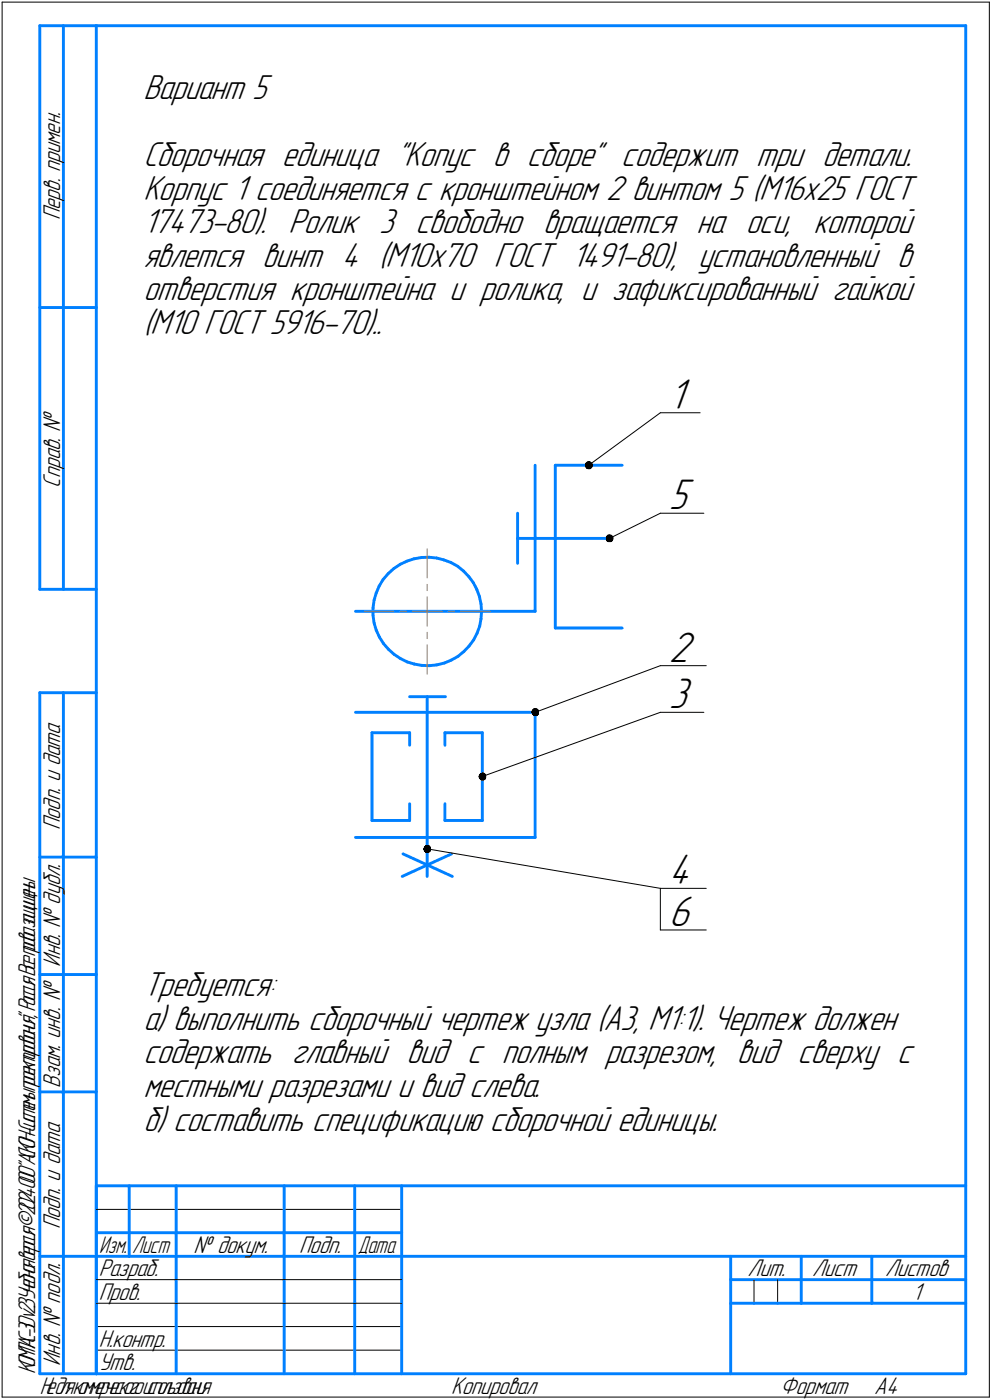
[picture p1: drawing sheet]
<svg xmlns="http://www.w3.org/2000/svg" width="211mm" height="298mm" viewBox="0 0 211 298" stroke-linecap="round" stroke-linejoin="round" font-family="sans-serif">
<g fill="none" stroke="#000" stroke-width=".21">
<path d="M.5 .5h210zM.5 .5v297zM210.5 .5v297zM125.3 99.1l15.2-11.2zM140.5 87.9h8.5zM129.7 114.6l10.8-5.3zM140.5 109.3h9.2zM113.8 151.7l26.7-10zM140.5 141.7h9.8zM140.5 151.7h9.2zM102.6 165.3l37.9-13.6zM90.9 180.7l49.6 8.4z"/>
<path d="M140.5 189.1v8.9zM140.5 189.1h9.8zM140.5 198h9.8zM20.5 257.5h65zM20.5 272.5h17zM20.5 277.5h17zM37.5 272.5h23zM37.5 277.5h23zM60.5 272.5h15zM60.5 277.5h15zM75.5 272.5h10zM75.5 277.5h10z"/>
<path d="M160.4 272.5v5zM165.4 272.5v5zM.5 297.5h210zM20.5 282.4h65zM20.5 287.5h65z"/>
</g>
<g fill="none" stroke="#0080ff" stroke-width=".62">
<path d="M8.5 5.5v120zM8.5 5.5h12zM13.5 5.5v120zM20.5 5.5h185zM20.5 5.5v287zM205.5 5.5v287zM8.5 65.5h12zM113.8 99.1v31.1zM118.1 99.1h14.3zM118.1 99.1v34.6zM86.5 119.5l1.6-.5zM88.1 119l1.6-.3z"/>
<path d="M89.7 118.7l1.6-.1zM91.3 118.6l1.6 .2zM92.9 118.8l1.5 .4zM94.4 119.2l1.6 .6zM96 119.8l1.4 .8zM110.1 114.6h19.6zM110.1 109.3v5.3zM110.1 114.6v5.3zM8.5 125.5h12zM75.6 130.2h38.2zM79.4 129.4v1.6zM79.4 131l.2 1.6z"/>
<path d="M79.6 127.8l-.2 1.6zM79.6 132.6l.4 1.6zM80 126.3l-.4 1.5zM80 134.2l.7 1.4zM80.7 124.8l-.7 1.5zM80.7 135.6l.9 1.4zM81.5 123.4l-.8 1.4zM81.6 137l1 1.2zM82.6 122.1l1.2-1zM82.6 122.1l-1.1 1.3zM82.6 138.2l1.2 1.1zM83.8 121.1l1.3-.9z"/>
<path d="M83.8 139.3l1.4 .9zM85.1 120.2l1.4-.7zM97.4 120.6l1.2 1zM97.4 139.8l1.3-1.1zM98.6 121.6l1.1 1.2zM99.7 122.8l1 1.3zM99.8 137.6l-1.1 1.1zM100.7 124.1l.7 1.4zM100.8 136.3l-1 1.3zM101.4 125.5l.6 1.5zM101.5 134.8l-.7 1.5zM102 127l.3 1.6z"/>
<path d="M102.1 133.3l-.6 1.5zM102.3 128.6l.1 1.6zM102.3 131.7l-.2 1.6zM102.4 130.2l-.1 1.5zM118.1 133.7h14.3zM8.5 147.5v145zM8.5 147.5h12zM13.5 147.5v145zM75.6 151.7h38.2zM79.1 156h8.1zM79.1 156v18.7zM85.2 140.2l1.4 .7z"/>
<path d="M86.6 140.9l1.6 .5zM87.2 148.3h7.6zM87.2 156v2.7zM88.2 141.4l1.5 .3zM89.7 141.7h1.7zM90.9 148.3v38.3zM91.4 141.7l1.6-.1zM93 141.6l1.5-.4zM94.5 141.2l1.5-.7zM94.7 156v2.7zM94.7 156h7.9zM96 140.5l1.4-.7z"/>
<path d="M102.6 156v18.7zM113.8 151.7v26.6zM75.6 178.3h38.2zM79.1 174.7h8.1zM87.2 171.1v3.6zM94.7 174.7h7.9zM94.7 171.1v3.6zM8.5 182.5h12zM85.6 186.6l10.5-4.8zM85.7 181.8l10.5 4.8zM8.5 207.5h12zM8.5 232.5h12z"/>
<path d="M20.5 252.5h185zM20.5 252.5v40zM27.5 252.5v15zM37.5 252.5v25zM60.5 252.5v25zM75.5 252.5v25zM85.5 252.5v40zM8.5 267.5h12zM20.5 262.5h7zM20.5 267.5h7zM27.5 262.5h10zM27.5 267.5h10z"/>
<path d="M37.5 277.5v15zM37.5 262.5h23zM37.5 267.5h23zM60.5 277.5v15zM60.5 262.5h15zM60.5 267.5h15zM75.5 277.5v15zM75.5 262.5h10zM75.5 267.5h10zM85.5 267.5h120zM155.4 267.5v25zM155.4 272.5h15.1z"/>
<path d="M155.4 277.5h5zM160.4 277.5h5zM165.4 277.5h5.1zM170.5 267.5v10zM170.5 272.5h35zM170.5 277.5h15zM185.5 267.5v10zM185.5 277.5h20zM8.5 292.5h12zM20.5 292.5h185z"/>
</g>
<path d="M90.9 116.8v6.2zM77.6 130.2h6.2zM85.1 130.2h1.4zM87.8 130.2h3.1zM90.9 130.2h3.1zM90.9 137.3v6.2zM90.9 134.6v1.4zM90.9 130.2v3.1zM90.9 124.4v1.4zM90.9 127.1v3.1zM95.3 130.2h1.4zM98 130.2h6.3z" fill="none" stroke="#ff8000" stroke-width=".21"/>
<g fill="#fff" stroke="#fff" stroke-width=".21">
<path d="M142.2 80h5zM142.2 80.1h5zM142.2 80.2h5zM142.2 80.2h5zM142.2 80.3h5zM142.2 80.3h5zM142.2 80.4h5zM142.2 80.4h5zM142.2 80.5h5zM142.2 80.5h5zM142.2 80.6h5zM142.2 80.7h5zM142.2 80.7h5zM142.2 80.8h5zM142.2 80.8h5zM142.2 80.9h5zM142.2 80.9h5zM142.2 81h5zM142.2 81.1h5zM142.2 81.1h5zM142.2 81.2h5zM142.2 81.2h5zM142.2 81.3h5zM142.2 81.3h5zM142.2 81.4h5zM142.2 81.4h5zM142.2 81.5h5zM142.2 81.6h5zM142.2 81.6h5zM142.2 81.7h5zM142.2 81.7h5zM142.2 81.8h5zM142.2 81.8h5zM142.2 81.9h5zM142.2 82h5zM142.2 82h5zM142.2 82.1h5zM142.2 82.1h5zM142.2 82.2h5zM142.2 82.2h5zM142.2 82.3h5zM142.2 82.4h5zM142.2 82.4h5zM142.2 82.5h5zM142.2 82.5h5zM142.2 82.6h5zM142.2 82.6h5zM142.2 82.7h5zM142.2 82.7h5zM142.2 82.8h5zM142.2 82.9h5zM142.2 82.9h5zM142.2 83h5zM142.2 83h5zM142.2 83.1h5zM142.2 83.1h5zM142.2 83.2h5zM142.2 83.3h5zM142.2 83.3h5zM142.2 83.4h5zM142.2 83.4h5zM142.2 83.5h5zM142.2 83.5h5zM142.2 83.6h5zM142.2 83.7h5zM142.2 83.7h5zM142.2 83.8h5zM142.2 83.8h5zM142.2 83.9h5zM142.2 83.9h5zM142.2 84h5zM142.2 84h5zM142.2 84.1h5zM142.2 84.2h5zM142.2 84.2h5zM142.2 84.3h5zM142.2 84.3h5zM142.2 84.4h5zM142.2 84.4h5zM142.2 84.5h5zM142.2 84.6h5zM142.2 84.6h5zM142.2 84.7h5zM142.2 84.7h5zM142.2 84.8h5zM142.2 84.8h5zM142.2 84.9h5zM142.2 84.9h5zM142.2 85h5zM142.2 85.1h5zM142.2 85.1h5zM142.2 85.2h5zM142.2 85.2h5zM142.2 85.3h5zM142.2 85.3h5zM142.2 85.4h5zM142.2 85.5h5zM142.2 85.5h5zM142.2 85.6h5zM142.2 85.6h5zM142.2 85.7h5zM142.2 85.7h5zM142.2 85.8h5zM142.2 85.9h5zM142.2 85.9h5zM142.2 86h5zM142.2 86h5zM142.2 86.1h5zM142.2 86.1h5zM142.2 86.2h5zM142.2 86.2h5zM142.2 86.3h5zM142.2 86.4h5zM142.2 86.4h5zM142.2 86.5h5zM142.2 86.5h5zM142.2 86.6h5zM142.2 86.6h5zM142.2 86.7h5zM142.2 86.8h5zM142.2 86.8h5zM142.2 86.9h5zM142.2 86.9h5zM142.2 87h5zM142.2 87h5zM142.2 87.1h5zM142.2 87.2h5zM142.2 87.2h5zM142.2 87.3h5zM142.2 87.3h5zM142.2 87.4h5zM142.2 87.4h5zM142.2 87.5h5zM142.2 87.5h5zM142.2 87.6h5zM142.2 87.7h5zM142.2 87.7h5zM142.2 87.8h5zM142.2 87.8h5zM142.2 87.9h5zM142.2 87.9h5zM142.2 88h5zM142.2 88.1h5zM142.2 88.1h5zM142.2 88.2h5zM142.2 88.2h5zM142.2 88.3h5zM142.2 88.3h5zM142.2 88.4h5zM142.2 88.4h5zM142.2 88.5h5zM142.2 88.6h5zM142.2 88.6h5zM142.2 88.7h5zM142.2 88.7h5zM142.2 88.8h5zM142.2 88.8h5z"/>
<path d="M142.2 133.9h6.2zM142.2 133.9h6.2zM142.2 134h6.2zM142.2 134.1h6.2zM142.2 134.1h6.2zM142.2 134.2h6.2zM142.2 134.2h6.2zM142.2 134.3h6.2zM142.2 134.3h6.2zM142.2 134.4h6.2zM142.2 134.5h6.2zM142.2 134.5h6.2zM142.2 134.6h6.2zM142.2 134.6h6.2zM142.2 134.7h6.2zM142.2 134.7h6.2zM142.2 134.8h6.2zM142.2 134.8h6.2zM142.2 134.9h6.2zM142.2 135h6.2zM142.2 135h6.2zM142.2 135.1h6.2zM142.2 135.1h6.2zM142.2 135.2h6.2zM142.2 135.2h6.2zM142.2 135.3h6.2zM142.2 135.4h6.2zM142.2 135.4h6.2zM142.2 135.5h6.2zM142.2 135.5h6.2zM142.2 135.6h6.2zM142.2 135.6h6.2zM142.2 135.7h6.2zM142.2 135.7h6.2zM142.2 135.8h6.2zM142.2 135.9h6.2zM142.2 135.9h6.2zM142.2 136h6.2zM142.2 136h6.2zM142.2 136.1h6.2zM142.2 136.1h6.2zM142.2 136.2h6.2zM142.2 136.3h6.2zM142.2 136.3h6.2zM142.2 136.4h6.2zM142.2 136.4h6.2zM142.2 136.5h6.2zM142.2 136.5h6.2zM142.2 136.6h6.2zM142.2 136.7h6.2zM142.2 136.7h6.2zM142.2 136.8h6.2zM142.2 136.8h6.2zM142.2 136.9h6.2zM142.2 136.9h6.2zM142.2 137h6.2zM142.2 137h6.2zM142.2 137.1h6.2zM142.2 137.2h6.2zM142.2 137.2h6.2zM142.2 137.3h6.2zM142.2 137.3h6.2zM142.2 137.4h6.2zM142.2 137.4h6.2zM142.2 137.5h6.2zM142.2 137.6h6.2zM142.2 137.6h6.2zM142.2 137.7h6.2zM142.2 137.7h6.2zM142.2 137.8h6.2zM142.2 137.8h6.2zM142.2 137.9h6.2zM142.2 138h6.2zM142.2 138h6.2zM142.2 138.1h6.2zM142.2 138.1h6.2zM142.2 138.2h6.2zM142.2 138.2h6.2zM142.2 138.3h6.2zM142.2 138.3h6.2zM142.2 138.4h6.2zM142.2 138.5h6.2zM142.2 138.5h6.2zM142.2 138.6h6.2zM142.2 138.6h6.2zM142.2 138.7h6.2zM142.2 138.7h6.2zM142.2 138.8h6.2zM142.2 138.9h6.2zM142.2 138.9h6.2zM142.2 139h6.2zM142.2 139h6.2zM142.2 139.1h6.2zM142.2 139.1h6.2zM142.2 139.2h6.2zM142.2 139.2h6.2zM142.2 139.3h6.2zM142.2 139.4h6.2zM142.2 139.4h6.2zM142.2 139.5h6.2zM142.2 139.5h6.2zM142.2 139.6h6.2zM142.2 139.6h6.2zM142.2 139.7h6.2zM142.2 139.8h6.2zM142.2 139.8h6.2zM142.2 139.9h6.2zM142.2 139.9h6.2zM142.2 140h6.2zM142.2 140h6.2zM142.2 140.1h6.2zM142.2 140.2h6.2zM142.2 140.2h6.2zM142.2 140.3h6.2zM142.2 140.3h6.2zM142.2 140.4h6.2zM142.2 140.4h6.2zM142.2 140.5h6.2zM142.2 140.5h6.2zM142.2 140.6h6.2zM142.2 140.7h6.2zM142.2 140.7h6.2zM142.2 140.8h6.2zM142.2 140.8h6.2zM142.2 140.9h6.2zM142.2 140.9h6.2zM142.2 141h6.2zM142.2 141.1h6.2zM142.2 141.1h6.2zM142.2 141.2h6.2zM142.2 141.2h6.2zM142.2 141.3h6.2zM142.2 141.3h6.2zM142.2 141.4h6.2zM142.2 141.4h6.2zM142.2 141.5h6.2zM142.2 141.6h6.2zM142.2 141.6h6.2zM142.2 141.7h6.2zM142.2 141.7h6.2zM142.2 141.8h6.2zM142.2 141.8h6.2zM142.2 141.9h6.2zM142.2 142h6.2zM142.2 142h6.2zM142.2 142.1h6.2zM142.2 142.1h6.2zM142.2 142.2h6.2zM142.2 142.2h6.2zM142.2 142.3h6.2zM142.2 142.4h6.2zM142.2 142.4h6.2zM142.2 142.5h6.2zM142.2 142.5h6.2zM142.2 142.6h6.2zM142.2 142.6h6.2zM142.2 142.7h6.2z"/>
<path d="M142.2 143.8h5.8zM142.2 143.8h5.8zM142.2 143.9h5.8zM142.2 143.9h5.8zM142.2 144h5.8zM142.2 144h5.8zM142.2 144.1h5.8zM142.2 144.2h5.8zM142.2 144.2h5.8zM142.2 144.3h5.8zM142.2 144.3h5.8zM142.2 144.4h5.8zM142.2 144.4h5.8zM142.2 144.5h5.8zM142.2 144.6h5.8zM142.2 144.6h5.8zM142.2 144.7h5.8zM142.2 144.7h5.8zM142.2 144.8h5.8zM142.2 144.8h5.8zM142.2 144.9h5.8zM142.2 144.9h5.8zM142.2 145h5.8zM142.2 145.1h5.8zM142.2 145.1h5.8zM142.2 145.2h5.8zM142.2 145.2h5.8zM142.2 145.3h5.8zM142.2 145.3h5.8zM142.2 145.4h5.8zM142.2 145.5h5.8zM142.2 145.5h5.8zM142.2 145.6h5.8zM142.2 145.6h5.8zM142.2 145.7h5.8zM142.2 145.7h5.8zM142.2 145.8h5.8zM142.2 145.9h5.8zM142.2 145.9h5.8zM142.2 146h5.8zM142.2 146h5.8zM142.2 146.1h5.8zM142.2 146.1h5.8zM142.2 146.2h5.8zM142.2 146.2h5.8zM142.2 146.3h5.8zM142.2 146.4h5.8zM142.2 146.4h5.8zM142.2 146.5h5.8zM142.2 146.5h5.8zM142.2 146.6h5.8zM142.2 146.6h5.8zM142.2 146.7h5.8zM142.2 146.8h5.8zM142.2 146.8h5.8zM142.2 146.9h5.8zM142.2 146.9h5.8zM142.2 147h5.8zM142.2 147h5.8zM142.2 147.1h5.8zM142.2 147.2h5.8zM142.2 147.2h5.8zM142.2 147.3h5.8zM142.2 147.3h5.8zM142.2 147.4h5.8zM142.2 147.4h5.8zM142.2 147.5h5.8zM142.2 147.5h5.8zM142.2 147.6h5.8zM142.2 147.7h5.8zM142.2 147.7h5.8zM142.2 147.8h5.8zM142.2 147.8h5.8zM142.2 147.9h5.8zM142.2 147.9h5.8zM142.2 148h5.8zM142.2 148.1h5.8zM142.2 148.1h5.8zM142.2 148.2h5.8zM142.2 148.2h5.8zM142.2 148.3h5.8zM142.2 148.3h5.8zM142.2 148.4h5.8zM142.2 148.4h5.8zM142.2 148.5h5.8zM142.2 148.6h5.8zM142.2 148.6h5.8zM142.2 148.7h5.8zM142.2 148.7h5.8zM142.2 148.8h5.8zM142.2 148.8h5.8zM142.2 148.9h5.8zM142.2 149h5.8zM142.2 149h5.8zM142.2 149.1h5.8zM142.2 149.1h5.8zM142.2 149.2h5.8zM142.2 149.2h5.8zM142.2 149.3h5.8zM142.2 149.4h5.8zM142.2 149.4h5.8zM142.2 149.5h5.8zM142.2 149.5h5.8zM142.2 149.6h5.8zM142.2 149.6h5.8zM142.2 149.7h5.8zM142.2 149.7h5.8zM142.2 149.8h5.8zM142.2 149.9h5.8zM142.2 149.9h5.8zM142.2 150h5.8zM142.2 150h5.8zM142.2 150.1h5.8zM142.2 150.1h5.8zM142.2 150.2h5.8zM142.2 150.3h5.8zM142.2 150.3h5.8zM142.2 150.4h5.8zM142.2 150.4h5.8zM142.2 150.5h5.8zM142.2 150.5h5.8zM142.2 150.6h5.8zM142.2 150.7h5.8zM142.2 150.7h5.8zM142.2 150.8h5.8zM142.2 150.8h5.8zM142.2 150.9h5.8zM142.2 150.9h5.8zM142.2 151h5.8zM142.2 151h5.8zM142.2 151.1h5.8zM142.2 151.2h5.8zM142.2 151.2h5.8zM142.2 151.3h5.8zM142.2 151.3h5.8zM142.2 151.4h5.8zM142.2 151.4h5.8zM142.2 151.5h5.8zM142.2 151.6h5.8zM142.2 151.6h5.8zM142.2 151.7h5.8zM142.2 151.7h5.8zM142.2 151.8h5.8zM142.2 151.8h5.8zM142.2 151.9h5.8zM142.2 151.9h5.8zM142.2 152h5.8zM142.2 152.1h5.8zM142.2 152.1h5.8zM142.2 152.2h5.8zM142.2 152.2h5.8zM142.2 152.3h5.8zM142.2 152.3h5.8zM142.2 152.4h5.8zM142.2 152.5h5.8zM142.2 152.5h5.8zM142.2 152.6h5.8zM142.2 152.6h5.8z"/>
<path d="M142.2 181.2h6.2zM142.2 181.3h6.2zM142.2 181.4h6.2zM142.2 181.4h6.2zM142.2 181.5h6.2zM142.2 181.5h6.2zM142.2 181.6h6.2zM142.2 181.6h6.2zM142.2 181.7h6.2zM142.2 181.8h6.2zM142.2 181.8h6.2zM142.2 181.9h6.2zM142.2 181.9h6.2zM142.2 182h6.2zM142.2 182h6.2zM142.2 182.1h6.2zM142.2 182.1h6.2zM142.2 182.2h6.2zM142.2 182.3h6.2zM142.2 182.3h6.2zM142.2 182.4h6.2zM142.2 182.4h6.2zM142.2 182.5h6.2zM142.2 182.5h6.2zM142.2 182.6h6.2zM142.2 182.7h6.2zM142.2 182.7h6.2zM142.2 182.8h6.2zM142.2 182.8h6.2zM142.2 182.9h6.2zM142.2 182.9h6.2zM142.2 183h6.2zM142.2 183h6.2zM142.2 183.1h6.2zM142.2 183.2h6.2zM142.2 183.2h6.2zM142.2 183.3h6.2zM142.2 183.3h6.2zM142.2 183.4h6.2zM142.2 183.4h6.2zM142.2 183.5h6.2zM142.2 183.6h6.2zM142.2 183.6h6.2zM142.2 183.7h6.2zM142.2 183.7h6.2zM142.2 183.8h6.2zM142.2 183.8h6.2zM142.2 183.9h6.2zM142.2 184h6.2zM142.2 184h6.2zM142.2 184.1h6.2zM142.2 184.1h6.2zM142.2 184.2h6.2zM142.2 184.2h6.2zM142.2 184.3h6.2zM142.2 184.3h6.2zM142.2 184.4h6.2zM142.2 184.5h6.2zM142.2 184.5h6.2zM142.2 184.6h6.2zM142.2 184.6h6.2zM142.2 184.7h6.2zM142.2 184.7h6.2zM142.2 184.8h6.2zM142.2 184.9h6.2zM142.2 184.9h6.2zM142.2 185h6.2zM142.2 185h6.2zM142.2 185.1h6.2zM142.2 185.1h6.2zM142.2 185.2h6.2zM142.2 185.3h6.2zM142.2 185.3h6.2zM142.2 185.4h6.2zM142.2 185.4h6.2zM142.2 185.5h6.2zM142.2 185.5h6.2zM142.2 185.6h6.2zM142.2 185.6h6.2zM142.2 185.7h6.2zM142.2 185.8h6.2zM142.2 185.8h6.2zM142.2 185.9h6.2zM142.2 185.9h6.2zM142.2 186h6.2zM142.2 186h6.2zM142.2 186.1h6.2zM142.2 186.2h6.2zM142.2 186.2h6.2zM142.2 186.3h6.2zM142.2 186.3h6.2zM142.2 186.4h6.2zM142.2 186.4h6.2zM142.2 186.5h6.2zM142.2 186.5h6.2zM142.2 186.6h6.2zM142.2 186.7h6.2zM142.2 186.7h6.2zM142.2 186.8h6.2zM142.2 186.8h6.2zM142.2 186.9h6.2zM142.2 186.9h6.2zM142.2 187h6.2zM142.2 187.1h6.2zM142.2 187.1h6.2zM142.2 187.2h6.2zM142.2 187.2h6.2zM142.2 187.3h6.2zM142.2 187.3h6.2zM142.2 187.4h6.2zM142.2 187.5h6.2zM142.2 187.5h6.2zM142.2 187.6h6.2zM142.2 187.6h6.2zM142.2 187.7h6.2zM142.2 187.7h6.2zM142.2 187.8h6.2zM142.2 187.8h6.2zM142.2 187.9h6.2zM142.2 188h6.2zM142.2 188h6.2zM142.2 188.1h6.2zM142.2 188.1h6.2zM142.2 188.2h6.2zM142.2 188.2h6.2zM142.2 188.3h6.2zM142.2 188.4h6.2zM142.2 188.4h6.2zM142.2 188.5h6.2zM142.2 188.5h6.2zM142.2 188.6h6.2zM142.2 188.6h6.2zM142.2 188.7h6.2zM142.2 188.8h6.2zM142.2 188.8h6.2zM142.2 188.9h6.2zM142.2 188.9h6.2zM142.2 189h6.2zM142.2 189h6.2zM142.2 189.1h6.2zM142.2 189.1h6.2zM142.2 189.2h6.2zM142.2 189.3h6.2zM142.2 189.3h6.2zM142.2 189.4h6.2zM142.2 189.4h6.2zM142.2 189.5h6.2zM142.2 189.5h6.2zM142.2 189.6h6.2zM142.2 189.7h6.2zM142.2 189.7h6.2zM142.2 189.8h6.2zM142.2 189.8h6.2zM142.2 189.9h6.2zM142.2 189.9h6.2zM142.2 190h6.2zM142.2 190h6.2zM142.2 190.1h6.2z"/>
<path d="M142.2 190.2h6.2zM142.2 190.2h6.2zM142.2 190.3h6.2zM142.2 190.3h6.2zM142.2 190.4h6.2zM142.2 190.4h6.2zM142.2 190.5h6.2zM142.2 190.6h6.2zM142.2 190.6h6.2zM142.2 190.7h6.2zM142.2 190.7h6.2zM142.2 190.8h6.2zM142.2 190.8h6.2zM142.2 190.9h6.2zM142.2 191h6.2zM142.2 191h6.2zM142.2 191.1h6.2zM142.2 191.1h6.2zM142.2 191.2h6.2zM142.2 191.2h6.2zM142.2 191.3h6.2zM142.2 191.3h6.2zM142.2 191.4h6.2zM142.2 191.5h6.2zM142.2 191.5h6.2zM142.2 191.6h6.2zM142.2 191.6h6.2zM142.2 191.7h6.2zM142.2 191.7h6.2zM142.2 191.8h6.2zM142.2 191.9h6.2zM142.2 191.9h6.2zM142.2 192h6.2zM142.2 192h6.2zM142.2 192.1h6.2zM142.2 192.1h6.2zM142.2 192.2h6.2zM142.2 192.2h6.2zM142.2 192.3h6.2zM142.2 192.4h6.2zM142.2 192.4h6.2zM142.2 192.5h6.2zM142.2 192.5h6.2zM142.2 192.6h6.2zM142.2 192.6h6.2zM142.2 192.7h6.2zM142.2 192.8h6.2zM142.2 192.8h6.2zM142.2 192.9h6.2zM142.2 192.9h6.2zM142.2 193h6.2zM142.2 193h6.2zM142.2 193.1h6.2zM142.2 193.2h6.2zM142.2 193.2h6.2zM142.2 193.3h6.2zM142.2 193.3h6.2zM142.2 193.4h6.2zM142.2 193.4h6.2zM142.2 193.5h6.2zM142.2 193.5h6.2zM142.2 193.6h6.2zM142.2 193.7h6.2zM142.2 193.7h6.2zM142.2 193.8h6.2zM142.2 193.8h6.2zM142.2 193.9h6.2zM142.2 193.9h6.2zM142.2 194h6.2zM142.2 194.1h6.2zM142.2 194.1h6.2zM142.2 194.2h6.2zM142.2 194.2h6.2zM142.2 194.3h6.2zM142.2 194.3h6.2zM142.2 194.4h6.2zM142.2 194.5h6.2zM142.2 194.5h6.2zM142.2 194.6h6.2zM142.2 194.6h6.2zM142.2 194.7h6.2zM142.2 194.7h6.2zM142.2 194.8h6.2zM142.2 194.8h6.2zM142.2 194.9h6.2zM142.2 195h6.2zM142.2 195h6.2zM142.2 195.1h6.2zM142.2 195.1h6.2zM142.2 195.2h6.2zM142.2 195.2h6.2zM142.2 195.3h6.2zM142.2 195.4h6.2zM142.2 195.4h6.2zM142.2 195.5h6.2zM142.2 195.5h6.2zM142.2 195.6h6.2zM142.2 195.6h6.2zM142.2 195.7h6.2zM142.2 195.7h6.2zM142.2 195.8h6.2zM142.2 195.9h6.2zM142.2 195.9h6.2zM142.2 196h6.2zM142.2 196h6.2zM142.2 196.1h6.2zM142.2 196.1h6.2zM142.2 196.2h6.2zM142.2 196.3h6.2zM142.2 196.3h6.2zM142.2 196.4h6.2zM142.2 196.4h6.2zM142.2 196.5h6.2zM142.2 196.5h6.2zM142.2 196.6h6.2zM142.2 196.7h6.2zM142.2 196.7h6.2zM142.2 196.8h6.2zM142.2 196.8h6.2zM142.2 196.9h6.2zM142.2 196.9h6.2zM142.2 197h6.2zM142.2 197h6.2zM142.2 197.1h6.2zM142.2 197.2h6.2zM142.2 197.2h6.2zM142.2 197.3h6.2zM142.2 197.3h6.2zM142.2 197.4h6.2zM142.2 197.4h6.2zM142.2 197.5h6.2zM142.2 197.6h6.2zM142.2 197.6h6.2zM142.2 197.7h6.2zM142.2 197.7h6.2zM142.2 197.8h6.2zM142.2 197.8h6.2zM142.2 197.9h6.2zM142.2 198h6.2zM142.2 198h6.2zM142.2 198.1h6.2zM142.2 198.1h6.2zM142.2 198.2h6.2zM142.2 198.2h6.2zM142.2 198.3h6.2zM142.2 198.3h6.2zM142.2 198.4h6.2zM142.2 198.5h6.2zM142.2 198.5h6.2zM142.2 198.6h6.2zM142.2 198.6h6.2zM142.2 198.7h6.2zM142.2 198.7h6.2zM142.2 198.8h6.2zM142.2 198.9h6.2zM142.2 198.9h6.2zM142.2 199h6.2z"/>
<path d="M142.2 101.4h5.8zM142.2 101.5h5.8zM142.2 101.5h5.8zM142.2 101.6h5.8zM142.2 101.7h5.8zM142.2 101.7h5.8zM142.2 101.8h5.8zM142.2 101.8h5.8zM142.2 101.9h5.8zM142.2 101.9h5.8zM142.2 102h5.8zM142.2 102.1h5.8zM142.2 102.1h5.8zM142.2 102.2h5.8zM142.2 102.2h5.8zM142.2 102.3h5.8zM142.2 102.3h5.8zM142.2 102.4h5.8zM142.2 102.4h5.8zM142.2 102.5h5.8zM142.2 102.6h5.8zM142.2 102.6h5.8zM142.2 102.7h5.8zM142.2 102.7h5.8zM142.2 102.8h5.8zM142.2 102.8h5.8zM142.2 102.9h5.8zM142.2 103h5.8zM142.2 103h5.8zM142.2 103.1h5.8zM142.2 103.1h5.8zM142.2 103.2h5.8zM142.2 103.2h5.8zM142.2 103.3h5.8zM142.2 103.3h5.8zM142.2 103.4h5.8zM142.2 103.5h5.8zM142.2 103.5h5.8zM142.2 103.6h5.8zM142.2 103.6h5.8zM142.2 103.7h5.8zM142.2 103.7h5.8zM142.2 103.8h5.8zM142.2 103.9h5.8zM142.2 103.9h5.8zM142.2 104h5.8zM142.2 104h5.8zM142.2 104.1h5.8zM142.2 104.1h5.8zM142.2 104.2h5.8zM142.2 104.3h5.8zM142.2 104.3h5.8zM142.2 104.4h5.8zM142.2 104.4h5.8zM142.2 104.5h5.8zM142.2 104.5h5.8zM142.2 104.6h5.8zM142.2 104.6h5.8zM142.2 104.7h5.8zM142.2 104.8h5.8zM142.2 104.8h5.8zM142.2 104.9h5.8zM142.2 104.9h5.8zM142.2 105h5.8zM142.2 105h5.8zM142.2 105.1h5.8zM142.2 105.2h5.8zM142.2 105.2h5.8zM142.2 105.3h5.8zM142.2 105.3h5.8zM142.2 105.4h5.8zM142.2 105.4h5.8zM142.2 105.5h5.8zM142.2 105.6h5.8zM142.2 105.6h5.8zM142.2 105.7h5.8zM142.2 105.7h5.8zM142.2 105.8h5.8zM142.2 105.8h5.8zM142.2 105.9h5.8zM142.2 105.9h5.8zM142.2 106h5.8zM142.2 106.1h5.8zM142.2 106.1h5.8zM142.2 106.2h5.8zM142.2 106.2h5.8zM142.2 106.3h5.8zM142.2 106.3h5.8zM142.2 106.4h5.8zM142.2 106.5h5.8zM142.2 106.5h5.8zM142.2 106.6h5.8zM142.2 106.6h5.8zM142.2 106.7h5.8zM142.2 106.7h5.8zM142.2 106.8h5.8zM142.2 106.8h5.8zM142.2 106.9h5.8zM142.2 107h5.8zM142.2 107h5.8zM142.2 107.1h5.8zM142.2 107.1h5.8zM142.2 107.2h5.8zM142.2 107.2h5.8zM142.2 107.3h5.8zM142.2 107.4h5.8zM142.2 107.4h5.8zM142.2 107.5h5.8zM142.2 107.5h5.8zM142.2 107.6h5.8zM142.2 107.6h5.8zM142.2 107.7h5.8zM142.2 107.8h5.8zM142.2 107.8h5.8zM142.2 107.9h5.8zM142.2 107.9h5.8zM142.2 108h5.8zM142.2 108h5.8zM142.2 108.1h5.8zM142.2 108.1h5.8zM142.2 108.2h5.8zM142.2 108.3h5.8zM142.2 108.3h5.8zM142.2 108.4h5.8zM142.2 108.4h5.8zM142.2 108.5h5.8zM142.2 108.5h5.8zM142.2 108.6h5.8zM142.2 108.7h5.8zM142.2 108.7h5.8zM142.2 108.8h5.8zM142.2 108.8h5.8zM142.2 108.9h5.8zM142.2 108.9h5.8zM142.2 109h5.8zM142.2 109.1h5.8zM142.2 109.1h5.8zM142.2 109.2h5.8zM142.2 109.2h5.8zM142.2 109.3h5.8zM142.2 109.3h5.8zM142.2 109.4h5.8zM142.2 109.4h5.8zM142.2 109.5h5.8zM142.2 109.6h5.8zM142.2 109.6h5.8zM142.2 109.7h5.8zM142.2 109.7h5.8zM142.2 109.8h5.8zM142.2 109.8h5.8zM142.2 109.9h5.8zM142.2 110h5.8zM142.2 110h5.8zM142.2 110.1h5.8zM142.2 110.1h5.8zM142.2 110.2h5.8zM142.2 110.2h5.8z"/>
</g>
<g fill="#000" stroke="#000" stroke-width=".21">
<path d="M125 98.3h.5zM124.9 98.4h.7zM124.8 98.4h.9zM124.7 98.5h1.1zM124.7 98.6h1.1zM124.6 98.6h1.3zM124.6 98.7h1.4zM124.6 98.7h1.4zM124.5 98.8h1.5zM124.5 98.8h1.5zM124.5 98.9h1.5zM124.5 98.9h1.5zM124.5 99h1.5zM124.5 99.1h1.5zM124.5 99.1h1.5zM124.5 99.2h1.5zM124.5 99.2h1.5zM124.5 99.3h1.5zM124.5 99.3h1.5zM124.6 99.4h1.4zM124.6 99.5h1.4zM124.6 99.5h1.3zM124.7 99.6h1.2zM124.7 99.6h1.1zM124.7 99.7h1.1zM124.9 99.7h.8zM125 99.8h.6z"/>
<path d="M129.4 113.9h.5zM129.2 114h.9zM129.2 114h1zM129.1 114.1h1.1zM129.1 114.1h1.2zM129 114.2h1.3zM129 114.2h1.4zM128.9 114.3h1.5zM128.9 114.4h1.5zM128.9 114.4h1.5zM128.9 114.5h1.5zM128.9 114.5h1.5zM128.9 114.6h1.5zM128.9 114.6h1.5zM128.9 114.7h1.5zM128.9 114.8h1.5zM128.9 114.8h1.5zM128.9 114.9h1.5zM129 114.9h1.4zM129 115h1.4zM129 115h1.3zM129 115.1h1.3zM129 115.1h1.3zM129.1 115.2h1.1zM129.3 115.3h.8zM129.4 115.3h.6z"/>
<path d="M113.5 150.9h.7zM113.5 151h.9zM113.4 151h1zM113.3 151.1h1.2zM113.3 151.2h1.2zM113.2 151.2h1.3zM113.2 151.3h1.4zM113.2 151.3h1.4zM113.2 151.4h1.4zM113.2 151.4h1.4zM113.1 151.5h1.5zM113.1 151.6h1.5zM113.1 151.6h1.5zM113.1 151.7h1.5zM113.1 151.7h1.5zM113.1 151.8h1.5zM113.2 151.8h1.4zM113.2 151.9h1.4zM113.2 151.9h1.4zM113.2 152h1.4zM113.2 152.1h1.3zM113.2 152.1h1.3zM113.3 152.2h1.2zM113.4 152.2h1zM113.5 152.3h.9zM113.5 152.3h.7zM113.6 152.4h.5z"/>
<path d="M102.5 164.6h.4zM102.3 164.6h.7zM102.2 164.7h.9zM102.2 164.8h1zM102.1 164.8h1.1zM102.1 164.9h1.2zM101.9 164.9h1.4zM101.9 165h1.4zM101.9 165h1.5zM101.9 165.1h1.5zM101.9 165.2h1.5zM101.9 165.2h1.5zM101.9 165.3h1.5zM101.9 165.3h1.5zM101.8 165.4h1.6zM101.9 165.4h1.5zM101.9 165.5h1.5zM101.9 165.6h1.5zM101.9 165.6h1.5zM102 165.7h1.3zM102 165.7h1.3zM102 165.8h1.3zM102.1 165.8h1.2zM102.2 165.9h1zM102.2 165.9h1zM102.3 166h.8zM102.3 166.1h.7z"/>
<path d="M90.7 180h.4zM90.5 180.1h.8zM90.5 180.1h.9zM90.4 180.2h1zM90.4 180.2h1.1zM90.3 180.3h1.2zM90.3 180.3h1.3zM90.2 180.4h1.4zM90.2 180.5h1.4zM90.2 180.5h1.5zM90.2 180.6h1.5zM90.1 180.6h1.6zM90.1 180.7h1.6zM90.1 180.7h1.6zM90.1 180.8h1.6zM90.1 180.8h1.6zM90.1 180.9h1.6zM90.1 181h1.6zM90.2 181h1.5zM90.2 181.1h1.4zM90.3 181.1h1.3zM90.3 181.2h1.3zM90.3 181.2h1.3zM90.4 181.3h1.1zM90.4 181.4h1zM90.5 181.4h.8zM90.5 181.5h.7z"/>
</g>
<g font-size="9.7">
<text x="142.3" y="87">1</text>
<text x="142.3" y="108.4">5</text>
<text x="142.3" y="140.9">2</text>
<text x="142.3" y="150.8">3</text>
<text x="142.3" y="188.2">4</text>
<text x="142.3" y="197.1">6</text>
</g>
<g font-size="7.8">
<text x="30.5" y="21.1">Вариант 5</text>
<text x="30.5" y="35.4">Сборочная единица &quot;Копус в сборе&quot; содержит три детали.</text>
<text x="30.5" y="42.5">Корпус 1 соединяется с кронштейном 2 винтом 5 (М16х25 ГОСТ</text>
<text x="30.5" y="49.6">17473-80). Ролик 3 свободно вращается на оси, которой</text>
<text x="30.5" y="56.8">явлется винт 4 (М10х70 ГОСТ 1491-80), установленный в</text>
<text x="30.5" y="63.9">отверстия кронштейна и ролика, и зафиксированный гайкой</text>
<text x="30.5" y="71.1">(М10 ГОСТ 5916-70)..</text>
<text x="30.5" y="212.2">Требуется:</text>
<text x="30.5" y="219.3">а) выполнить сборочный чертеж узла (А3, М1:1). Чертеж должен</text>
<text x="30.5" y="226.4">содержать главный вид с полным разрезом, вид сверху с</text>
<text x="30.5" y="233.6">местными разрезами и вид слева.</text>
<text x="30.5" y="240.7">б) составить спецификацию сборочной единицы.</text>
</g>
<g font-size="5.5">
<text x="12.8" y="46.9" transform="rotate(-90 12.8 46.9)">Перв. примен.</text>
<text x="12.8" y="103.8" transform="rotate(-90 12.8 103.8)">Справ. №</text>
<text x="12.8" y="176.7" transform="rotate(-90 12.8 176.7)">Подп. и дата</text>
<text x="12.8" y="205.8" transform="rotate(-90 12.8 205.8)">Инв. № дубл.</text>
<text x="12.8" y="231.6" transform="rotate(-90 12.8 231.6)">Взам. инв. №</text>
<text x="12.8" y="261.7" transform="rotate(-90 12.8 261.7)">Подп. и дата</text>
<text x="41.2" y="266.8">№ докум.</text>
<text x="63.6" y="266.8">Подп.</text>
<text x="21" y="271.8">Разраб.</text>
<text x="159.1" y="271.8">Лит.</text>
<text x="172.8" y="271.8">Лист</text>
<text x="188.3" y="271.8">Листов</text>
<text x="21" y="276.8">Пров.</text>
<text x="194.1" y="276.8">1</text>
<text x="21" y="286.8">Н.контр.</text>
<text x="12.8" y="290.8" transform="rotate(-90 12.8 290.8)">Инв. № подл.</text>
<text x="21" y="291.8">Утв.</text>
<text x="96" y="296.8">Копировал</text>
<text x="166" y="296.8">Формат</text>
<text x="186" y="296.8">A4</text>
</g>
<g font-size="5.4">
<text x="21.1" y="266.8">Изм.</text>
<text x="28.1" y="266.8">Лист</text>
<text x="76.1" y="266.8">Дата</text>
<text x="7.5" y="292.5" transform="rotate(-90 7.5 292.5)">КОМПАС-3Dv23Учебнаяверсия©2024ООО&quot;АСКОН-Системыпроектирования&quot;,Россия.Всеправазащищены.</text>
<text x="8.5" y="296.7">Недлякоммерческогоиспользования</text>
</g>
</svg>
